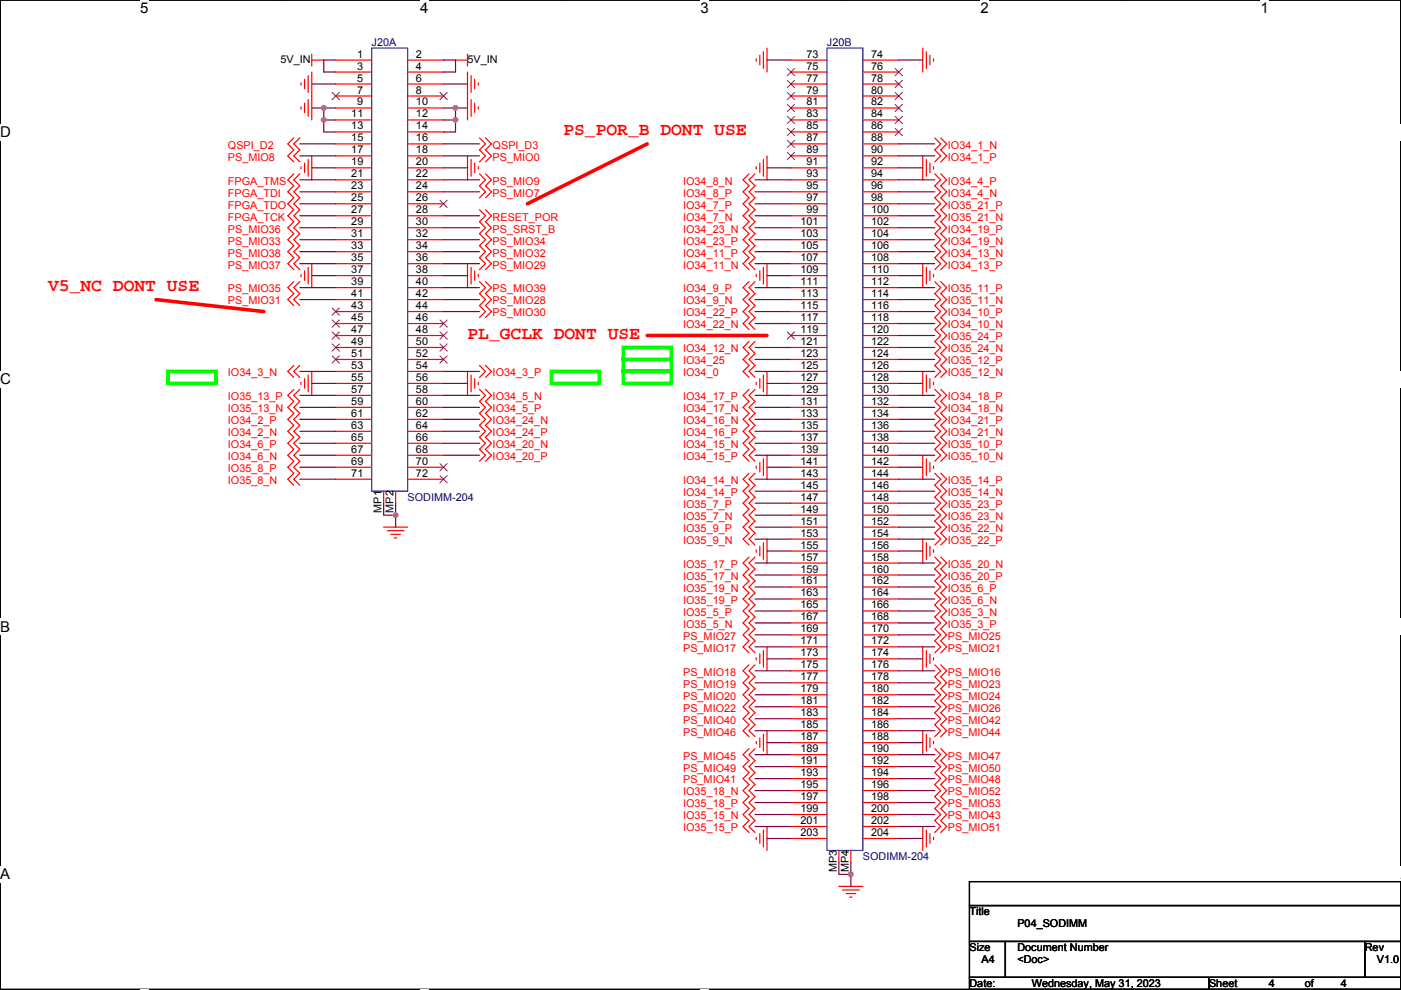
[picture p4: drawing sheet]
<svg xmlns="http://www.w3.org/2000/svg" width="297mm" height="210mm" viewBox="0 0 297 210" stroke-linecap="round" stroke-linejoin="round" font-family="sans-serif">
<path d="M.1 0h296.9v209.8h-296.9z" fill="none" stroke="#000" stroke-width=".25"/>
<g fill="#fff">
<path d="M29.7 0h1.8v3.6h-1.8z"/>
<path d="M29.7 209.8l1.8 .1z"/>
</g>
<path d="M59.4 0h.1M59.4 209.8h.1" fill="none" stroke="#000" stroke-width=".25"/>
<g fill="#fff">
<path d="M89.1 0h1.8v3.6h-1.8z"/>
<path d="M89.1 209.8l1.8 .1z"/>
</g>
<path d="M118.8 0h.1M118.8 209.8h.1" fill="none" stroke="#000" stroke-width=".25"/>
<g fill="#fff">
<path d="M148.5 0h1.8v3.6h-1.8z"/>
<path d="M148.5 209.8l1.8 .1z"/>
</g>
<path d="M178.2 0h.1M178.2 209.8h.1" fill="none" stroke="#000" stroke-width=".25"/>
<g fill="#fff">
<path d="M207.9 0h1.7v3.6h-1.7z"/>
<path d="M207.9 209.8l1.7 .1z"/>
</g>
<path d="M237.6 0h.1M237.6 209.8h.1" fill="none" stroke="#000" stroke-width=".25"/>
<g fill="#fff">
<path d="M267.3 0h1.7v3.6h-1.7z"/>
<path d="M267.3 209.8l1.7 .1z"/>
<path d="M.1 26.3h2.2v3.5h-2.2z"/>
<path d="M297 26.3v3.5z"/>
<path d="M.1 78.7h2.2v3.5h-2.2z"/>
<path d="M297 78.7v3.5z"/>
</g>
<path d="M.1 52.5h.1M297 52.5h.1" fill="none" stroke="#000" stroke-width=".25"/>
<g fill="#fff">
<path d="M.1 131.2h2.1v3.5h-2.1z"/>
<path d="M297 131.2v3.5z"/>
</g>
<path d="M.1 104.9h.1M297 104.9h.1" fill="none" stroke="#000" stroke-width=".25"/>
<g fill="#fff">
<path d="M0 183.6h2.2v3.5h-2.2z"/>
<path d="M297 183.6v3.5z"/>
</g>
<path d="M.1 157.4h.1M297 157.4h.1M205.5 199.7h7.7v7.6h-7.7zM205.5 187h91.5v5.1h-91.5zM205.5 192.1h91.5v7.6h-91.5zM213.2 199.7h76.2v7.6h-76.2zM289.4 199.7h7.6v7.6h-7.6zM205.5 207.3h50.8v2.5h-50.8zM256.3 207.3h40.7v2.5h-40.7z" fill="none" stroke="#000" stroke-width=".25"/>
<path d="M35.6 78.8h10.2v2.5h-10.2zM116.9 78.8h10.2v2.5h-10.2zM132.1 73.7h10.2v2.5h-10.2zM132.1 76.2h10.2v2.6h-10.2zM132.1 78.8h10.2v2.5h-10.2z" fill="none" stroke="#0f0" stroke-width=".76"/>
<path d="M137.2 30.5l-25.4 12.7M33.1 63.5l22.8 2.6M137.2 71.2h25.4" fill="none" stroke="#f00" stroke-width=".76"/>
<g fill="none" stroke="#f00" stroke-width=".25">
<path d="M63.8 17.6v.5M64.6 16.8v2M65.3 16v3.6M66.1 15.3v10.1M66.1 12.7h2.5M66.1 11.5v2.5M71.2 12.7h7.6M71.2 15.3h7.6M71.2 17.8h7.6M86.4 12.7h7.6M86.4 15.3h7.6M86.4 17.8h7.6"/>
<path d="M96.6 12.7h2.5M99.1 15.3v10.1M99.1 11.5v2.5M99.9 16v3.6M100.6 16.8v2M101.4 17.6v.5M160.3 12.5v.5M161.1 11.7v2.1M161.9 11v3.5M162.6 10.2v5.1M167.7 12.7h7.6M167.7 15.3h7.6"/>
<path d="M167.7 17.8h7.6M182.9 12.7h7.7M182.9 15.3h7.7M182.9 17.8h7.7M195.6 10.2v5.1M196.4 11v3.5M197.2 11.7v2.1M197.9 12.5v.5M62.3 29.3l-1.3 1.2 1.3 1.3-1.3 1.3 1.3 1.2M62.3 36.9l-1.3 1.2 1.3 1.3-1.3 1.3 1.3 1.3-1.3 1.2 1.3 1.3-1.3 1.3 1.3 1.2-1.3 1.3 1.3 1.3-1.3 1.2 1.3 1.3-1.3 1.3 1.3 1.3-1.3 1.2 1.3 1.3M63.6 29.3l-1.3 1.2 1.3 1.3-1.3 1.3 1.3 1.2M63.6 36.9l-1.3 1.2 1.3 1.3-1.3 1.3 1.3 1.3-1.3 1.2 1.3 1.3-1.3 1.3 1.3 1.2-1.3 1.3 1.3 1.3-1.3 1.2 1.3 1.3-1.3 1.3 1.3 1.3-1.3 1.2 1.3 1.3"/>
<path d="M63.8 35.3v.6M63.8 22.6v.6M64.6 34.6v2M64.6 21.9v2M65.3 33.8v3.6M65.3 21.1v3.6M66.1 33.1v5M71.2 20.4h7.6M71.2 22.9h7.6M71.2 25.4h7.6M71.2 28h7.6M71.2 30.5h7.6"/>
<path d="M71.2 33.1h7.6M71.2 35.6h7.6M71.2 38.1h7.6M86.4 20.4h7.6M86.4 22.9h7.6M86.4 25.4h7.6M86.4 28h7.6M86.4 30.5h7.6M86.4 33.1h7.6M86.4 35.6h7.6M86.4 38.1h7.6M99.1 33.1v5"/>
<path d="M99.9 21.1v3.6M99.9 33.8v3.6M100.6 21.9v2M100.6 34.6v2M101.4 22.6v.6M101.4 35.3v.6M101.7 29.3l1.2 1.2-1.2 1.3 1.2 1.3-1.2 1.2M101.7 36.9l1.2 1.2-1.2 1.3 1.2 1.3-1.2 1.3M102.9 29.3l1.3 1.2-1.3 1.3 1.3 1.3-1.3 1.2M102.9 36.9l1.3 1.2-1.3 1.3 1.3 1.3-1.3 1.3M158.8 36.9l-1.3 1.2 1.3 1.3-1.3 1.3 1.3 1.3-1.3 1.2 1.3 1.3-1.3 1.3 1.3 1.2-1.3 1.3 1.3 1.3-1.3 1.2 1.3 1.3-1.3 1.3 1.3 1.3-1.3 1.2 1.3 1.3M160.1 36.9l-1.3 1.2 1.3 1.3-1.3 1.3 1.3 1.3-1.3 1.2 1.3 1.3-1.3 1.3 1.3 1.2-1.3 1.3 1.3 1.3-1.3 1.2 1.3 1.3-1.3 1.3 1.3 1.3-1.3 1.2 1.3 1.3"/>
<path d="M160.3 35.3v.6M161.1 34.6v2M161.9 33.8v3.6M162.6 33.1v5M167.7 20.4h7.6M167.7 22.9h7.6M167.7 25.4h7.6M167.7 28h7.6M167.7 30.5h7.6M167.7 33.1h7.6M167.7 35.6h7.6M167.7 38.1h7.6"/>
<path d="M182.9 20.4h7.7M182.9 22.9h7.7M182.9 25.4h7.7M182.9 28h7.7M182.9 30.5h7.7M182.9 33.1h7.7M182.9 35.6h7.7M182.9 38.1h7.7M195.6 33.1v5M196.4 33.8v3.6M197.2 34.6v2M197.9 35.3v.6"/>
<path d="M198.2 29.3l1.3 1.2-1.3 1.3 1.3 1.3-1.3 1.2M198.2 36.9l1.3 1.2-1.3 1.3 1.3 1.3-1.3 1.3 1.3 1.2-1.3 1.3 1.3 1.3-1.3 1.2 1.3 1.3-1.3 1.3 1.3 1.2-1.3 1.3 1.3 1.3-1.3 1.3 1.3 1.2-1.3 1.3M199.5 29.3l1.2 1.2-1.2 1.3 1.2 1.3-1.2 1.2M199.5 36.9l1.2 1.2-1.2 1.3 1.2 1.3-1.2 1.3 1.2 1.2-1.2 1.3 1.2 1.3-1.2 1.2 1.2 1.3-1.2 1.3 1.2 1.2-1.2 1.3 1.2 1.3-1.2 1.3 1.2 1.2-1.2 1.3M62.3 59.7l-1.3 1.3 1.3 1.3-1.3 1.2 1.3 1.3M63.6 59.7l-1.3 1.3 1.3 1.3-1.3 1.2 1.3 1.3M63.8 58.2v.5M64.6 57.4v2.1M65.3 56.7v3.5M66.1 55.9v5.1M71.2 40.7h7.6M71.2 43.2h7.6"/>
<path d="M71.2 45.8h7.6M71.2 48.3h7.6M71.2 50.8h7.6M71.2 53.4h7.6M71.2 55.9h7.6M71.2 58.5h7.6M86.4 40.7h7.6M86.4 43.2h7.6M86.4 45.8h7.6M86.4 48.3h7.6M86.4 50.8h7.6M86.4 53.4h7.6"/>
<path d="M86.4 55.9h7.6M86.4 58.5h7.6M99.1 55.9v5.1M99.9 56.7v3.5M100.6 57.4v2.1M101.4 58.2v.5M101.7 44.5l1.2 1.3-1.2 1.2 1.2 1.3-1.2 1.3 1.2 1.2-1.2 1.3 1.2 1.3-1.2 1.3 1.2 1.2-1.2 1.3M101.7 59.7l1.2 1.3-1.2 1.3 1.2 1.2-1.2 1.3 1.2 1.3-1.2 1.3M102.9 44.5l1.3 1.3-1.3 1.2 1.3 1.3-1.3 1.3 1.3 1.2-1.3 1.3 1.3 1.3-1.3 1.3 1.3 1.2-1.3 1.3M102.9 59.7l1.3 1.3-1.3 1.3 1.3 1.2-1.3 1.3 1.3 1.3-1.3 1.3M158.8 59.7l-1.3 1.3 1.3 1.3-1.3 1.2 1.3 1.3-1.3 1.3 1.3 1.3-1.3 1.2 1.3 1.3M160.1 59.7l-1.3 1.3 1.3 1.3-1.3 1.2 1.3 1.3-1.3 1.3 1.3 1.3-1.3 1.2 1.3 1.3"/>
<path d="M160.3 58.2v.5M161.1 57.4v2.1M161.9 56.7v3.5M162.6 55.9v5.1M167.7 40.7h7.6M167.7 43.2h7.6M167.7 45.8h7.6M167.7 48.3h7.6M167.7 50.8h7.6M167.7 53.4h7.6M167.7 55.9h7.6M167.7 58.5h7.6"/>
<path d="M182.9 40.7h7.7M182.9 43.2h7.7M182.9 45.8h7.7M182.9 48.3h7.7M182.9 50.8h7.7M182.9 53.4h7.7M182.9 55.9h7.7M182.9 58.5h7.7M195.6 55.9v5.1M196.4 56.7v3.5M197.2 57.4v2.1M197.9 58.2v.5"/>
<path d="M198.2 59.7l1.3 1.3-1.3 1.3 1.3 1.2-1.3 1.3 1.3 1.3-1.3 1.3 1.3 1.2-1.3 1.3 1.3 1.3-1.3 1.2 1.3 1.3-1.3 1.3 1.3 1.2-1.3 1.3 1.3 1.3-1.3 1.3M199.5 59.7l1.2 1.3-1.2 1.3 1.2 1.2-1.2 1.3 1.2 1.3-1.2 1.3 1.2 1.2-1.2 1.3 1.2 1.3-1.2 1.2 1.2 1.3-1.2 1.3 1.2 1.2-1.2 1.3 1.2 1.3-1.2 1.3M62.3 77.5l-1.3 1.3 1.3 1.3M63.6 77.5l-1.3 1.3 1.3 1.3M65.3 79.5v3.6M66.1 78.8v5.1M71.2 61h7.6M71.2 63.5h7.6M71.2 66.1h7.6M71.2 68.6h7.6M71.2 71.2h7.6M71.2 73.7h7.6"/>
<path d="M71.2 76.2h7.6M71.2 78.8h7.6M86.4 61h7.6M86.4 63.5h7.6M86.4 66.1h7.6M86.4 68.6h7.6M86.4 71.2h7.6M86.4 73.7h7.6M86.4 76.2h7.6M86.4 78.8h7.6M99.1 78.8v5.1M99.9 79.5v3.6"/>
<path d="M101.7 77.5l1.2 1.3-1.2 1.3M102.9 77.5l1.3 1.3-1.3 1.3M158.8 72.4l-1.3 1.3 1.3 1.3-1.3 1.2 1.3 1.3-1.3 1.3 1.3 1.3M160.1 72.4l-1.3 1.3 1.3 1.3-1.3 1.2 1.3 1.3-1.3 1.3 1.3 1.3M161.9 79.5v3.6M162.6 78.8v5.1M167.7 61h7.6M167.7 63.5h7.6M167.7 66.1h7.6M167.7 68.6h7.6M167.7 71.2h7.6M167.7 73.7h7.6"/>
<path d="M167.7 76.2h7.6M167.7 78.8h7.6M182.9 61h7.7M182.9 63.5h7.7M182.9 66.1h7.7M182.9 68.6h7.7M182.9 71.2h7.7M182.9 73.7h7.7M182.9 76.2h7.7M182.9 78.8h7.7M195.6 78.8v5.1M196.4 79.5v3.6"/>
<path d="M62.3 82.6l-1.3 1.3 1.3 1.2-1.3 1.3 1.3 1.3-1.3 1.2 1.3 1.3-1.3 1.3 1.3 1.3-1.3 1.2 1.3 1.3-1.3 1.3 1.3 1.2-1.3 1.3 1.3 1.3-1.3 1.2 1.3 1.3M63.6 82.6l-1.3 1.3 1.3 1.2-1.3 1.3 1.3 1.3-1.3 1.2 1.3 1.3-1.3 1.3 1.3 1.3-1.3 1.2 1.3 1.3-1.3 1.3 1.3 1.2-1.3 1.3 1.3 1.3-1.3 1.2 1.3 1.3M63.8 81.1v.5M64.6 80.3v2M71.2 81.3h7.6M71.2 83.9h7.6M71.2 86.4h7.6M71.2 88.9h7.6M71.2 91.5h7.6M71.2 94h7.6M71.2 96.6h7.6M71.2 99.1h7.6"/>
<path d="M86.4 81.3h7.6M86.4 83.9h7.6M86.4 86.4h7.6M86.4 88.9h7.6M86.4 91.5h7.6M86.4 94h7.6M86.4 96.6h7.6M86.4 99.1h7.6M100.6 80.3v2M101.4 81.1v.5M101.7 82.6l1.2 1.3-1.2 1.2 1.2 1.3-1.2 1.3 1.2 1.2-1.2 1.3 1.2 1.3-1.2 1.3 1.2 1.2-1.2 1.3 1.2 1.3-1.2 1.2M102.9 82.6l1.3 1.3-1.3 1.2 1.3 1.3-1.3 1.3 1.3 1.2-1.3 1.3 1.3 1.3-1.3 1.3 1.3 1.2-1.3 1.3 1.3 1.3-1.3 1.2"/>
<path d="M158.8 82.6l-1.3 1.3 1.3 1.2-1.3 1.3 1.3 1.3-1.3 1.2 1.3 1.3-1.3 1.3 1.3 1.3-1.3 1.2 1.3 1.3-1.3 1.3 1.3 1.2M160.1 82.6l-1.3 1.3 1.3 1.2-1.3 1.3 1.3 1.3-1.3 1.2 1.3 1.3-1.3 1.3 1.3 1.3-1.3 1.2 1.3 1.3-1.3 1.3 1.3 1.2M160.3 81.1v.5M160.3 98.8v.6M161.1 80.3v2M161.1 98.1v2M161.9 97.3v3.6M162.6 96.6v5M167.7 81.3h7.6M167.7 83.9h7.6M167.7 86.4h7.6M167.7 88.9h7.6"/>
<path d="M167.7 91.5h7.6M167.7 94h7.6M167.7 96.6h7.6M167.7 99.1h7.6M182.9 81.3h7.7M182.9 83.9h7.7M182.9 86.4h7.7M182.9 88.9h7.7M182.9 91.5h7.7M182.9 94h7.7M182.9 96.6h7.7M182.9 99.1h7.7"/>
<path d="M195.6 96.6v5M196.4 97.3v3.6M197.2 98.1v2M197.2 80.3v2M197.9 98.8v.6M197.9 81.1v.5M198.2 82.6l1.3 1.3-1.3 1.2 1.3 1.3-1.3 1.3 1.3 1.2-1.3 1.3 1.3 1.3-1.3 1.3 1.3 1.2-1.3 1.3 1.3 1.3-1.3 1.2M199.5 82.6l1.2 1.3-1.2 1.2 1.2 1.3-1.2 1.3 1.2 1.2-1.2 1.3 1.2 1.3-1.2 1.3 1.2 1.2-1.2 1.3 1.2 1.3-1.2 1.2M71.2 101.6h7.6M81.3 104.2v2.5M81.3 111.8h5.1M82.1 112.6h3.6"/>
<path d="M82.9 113.3h2M83.6 114.1h.5M83.9 104.2v2.5M86.4 101.6h7.6M158.8 100.4l-1.3 1.2 1.3 1.3-1.3 1.3 1.3 1.3-1.3 1.2 1.3 1.3-1.3 1.3 1.3 1.2-1.3 1.3 1.3 1.3-1.3 1.2 1.3 1.3M158.8 118.2l-1.3 1.2 1.3 1.3-1.3 1.3 1.3 1.2-1.3 1.3 1.3 1.3-1.3 1.2 1.3 1.3-1.3 1.3 1.3 1.3-1.3 1.2 1.3 1.3-1.3 1.3 1.3 1.2-1.3 1.3 1.3 1.3M160.1 100.4l-1.3 1.2 1.3 1.3-1.3 1.3 1.3 1.3-1.3 1.2 1.3 1.3-1.3 1.3 1.3 1.2-1.3 1.3 1.3 1.3-1.3 1.2 1.3 1.3M160.1 118.2l-1.3 1.2 1.3 1.3-1.3 1.3 1.3 1.2-1.3 1.3 1.3 1.3-1.3 1.2 1.3 1.3-1.3 1.3 1.3 1.3-1.3 1.2 1.3 1.3-1.3 1.3 1.3 1.2-1.3 1.3 1.3 1.3M160.3 116.6v.5M161.1 115.9v2M161.9 115.1v3.6M162.6 114.3v5.1"/>
<path d="M167.7 101.6h7.6M167.7 104.2h7.6M167.7 106.7h7.6M167.7 109.3h7.6M167.7 111.8h7.6M167.7 114.3h7.6M167.7 116.9h7.6M167.7 119.4h7.6M182.9 101.6h7.7M182.9 104.2h7.7M182.9 106.7h7.7M182.9 109.3h7.7"/>
<path d="M182.9 111.8h7.7M182.9 114.3h7.7M182.9 116.9h7.7M182.9 119.4h7.7M195.6 114.3v5.1M196.4 115.1v3.6M197.2 115.9v2M197.9 116.6v.5M198.2 100.4l1.3 1.2-1.3 1.3 1.3 1.3-1.3 1.3 1.3 1.2-1.3 1.3 1.3 1.3-1.3 1.2 1.3 1.3-1.3 1.3 1.3 1.2-1.3 1.3M198.2 118.2l1.3 1.2-1.3 1.3 1.3 1.3-1.3 1.2 1.3 1.3-1.3 1.3 1.3 1.2-1.3 1.3 1.3 1.3-1.3 1.3 1.3 1.2-1.3 1.3 1.3 1.3-1.3 1.2 1.3 1.3-1.3 1.3M199.5 100.4l1.2 1.2-1.2 1.3 1.2 1.3-1.2 1.3 1.2 1.2-1.2 1.3 1.2 1.3-1.2 1.2 1.2 1.3-1.2 1.3 1.2 1.2-1.2 1.3M199.5 118.2l1.2 1.2-1.2 1.3 1.2 1.3-1.2 1.2 1.2 1.3-1.2 1.3 1.2 1.2-1.2 1.3 1.2 1.3-1.2 1.3 1.2 1.2-1.2 1.3 1.2 1.3-1.2 1.2 1.2 1.3-1.2 1.3"/>
<path d="M160.3 139.5v.5M161.1 138.7v2.1M161.9 138v3.5M162.6 137.2v5.1M167.7 122h7.6M167.7 124.5h7.6M167.7 127h7.6M167.7 129.6h7.6M167.7 132.1h7.6M167.7 134.7h7.6M167.7 137.2h7.6M167.7 139.7h7.6"/>
<path d="M182.9 122h7.7M182.9 124.5h7.7M182.9 127h7.7M182.9 129.6h7.7M182.9 132.1h7.7M182.9 134.7h7.7M182.9 137.2h7.7M182.9 139.7h7.7M195.6 137.2v5.1M196.4 138v3.5M197.2 138.7v2.1M197.9 139.5v.5"/>
<path d="M158.8 141l-1.3 1.3 1.3 1.3-1.3 1.2 1.3 1.3-1.3 1.3 1.3 1.2-1.3 1.3 1.3 1.3-1.3 1.2 1.3 1.3-1.3 1.3 1.3 1.3M158.8 158.8l-1.3 1.3 1.3 1.2-1.3 1.3 1.3 1.3-1.3 1.2 1.3 1.3-1.3 1.3 1.3 1.3-1.3 1.2 1.3 1.3-1.3 1.3 1.3 1.2-1.3 1.3 1.3 1.3M160.1 141l-1.3 1.3 1.3 1.3-1.3 1.2 1.3 1.3-1.3 1.3 1.3 1.2-1.3 1.3 1.3 1.3-1.3 1.2 1.3 1.3-1.3 1.3 1.3 1.3M160.1 158.8l-1.3 1.3 1.3 1.2-1.3 1.3 1.3 1.3-1.3 1.2 1.3 1.3-1.3 1.3 1.3 1.3-1.3 1.2 1.3 1.3-1.3 1.3 1.3 1.2-1.3 1.3 1.3 1.3M160.3 157.3v.5M161.1 156.5v2M161.9 155.7v3.6M162.6 155v5.1M167.7 142.3h7.6M167.7 144.8h7.6M167.7 147.4h7.6M167.7 149.9h7.6"/>
<path d="M167.7 152.4h7.6M167.7 155h7.6M167.7 157.5h7.6M182.9 142.3h7.7M182.9 144.8h7.7M182.9 147.4h7.7M182.9 149.9h7.7M182.9 152.4h7.7M182.9 155h7.7M182.9 157.5h7.7M195.6 155v5.1M196.4 155.7v3.6"/>
<path d="M197.2 156.5v2M197.9 157.3v.5M198.2 141l1.3 1.3-1.3 1.3 1.3 1.2-1.3 1.3 1.3 1.3-1.3 1.2 1.3 1.3-1.3 1.3 1.3 1.2-1.3 1.3 1.3 1.3-1.3 1.3M198.2 158.8l1.3 1.3-1.3 1.2 1.3 1.3-1.3 1.3 1.3 1.2-1.3 1.3 1.3 1.3-1.3 1.3 1.3 1.2-1.3 1.3 1.3 1.3-1.3 1.2 1.3 1.3-1.3 1.3M199.5 141l1.2 1.3-1.2 1.3 1.2 1.2-1.2 1.3 1.2 1.3-1.2 1.2 1.2 1.3-1.2 1.3 1.2 1.2-1.2 1.3 1.2 1.3-1.2 1.3M199.5 158.8l1.2 1.3-1.2 1.2 1.2 1.3-1.2 1.3 1.2 1.2-1.2 1.3 1.2 1.3-1.2 1.3 1.2 1.2-1.2 1.3 1.2 1.3-1.2 1.2 1.2 1.3-1.2 1.3M160.3 177.6v.5M161.1 176.8v2.1M161.9 176.1v3.5M162.6 175.3v5.1M167.7 160.1h7.6M167.7 162.6h7.6"/>
<path d="M167.7 165.1h7.6M167.7 167.7h7.6M167.7 170.2h7.6M167.7 172.8h7.6M167.7 175.3h7.6M167.7 177.8h7.6M182.9 160.1h7.7M182.9 162.6h7.7M182.9 165.1h7.7M182.9 167.7h7.7M182.9 170.2h7.7M182.9 172.8h7.7"/>
<path d="M182.9 175.3h7.7M182.9 177.8h7.7M195.6 175.3v5.1M196.4 176.1v3.5M197.2 176.8v2.1M197.9 177.6v.5M177.9 180.4v2.5M177.9 188h5M178.6 188.8h3.6M179.4 189.5h2M180.1 190.3h.6M180.4 180.4v2.5"/>
</g>
<path d="M78.8 10.2h7.6v94h-7.6zM175.3 10.2h7.6v170.2h-7.6z" fill="none" stroke="#00f" stroke-width=".25"/>
<g fill="none" stroke="#804000" stroke-width=".21">
<path d="M70.4 19.6l1.6 1.5M71.9 19.6l-1.5 1.5M93.3 19.6l1.5 1.5M94.8 19.6l-1.5 1.5M166.9 14.5l1.6 1.6M166.9 17.1l1.6 1.5M166.9 19.6l1.6 1.5M168.5 14.5l-1.6 1.6M168.5 17.1l-1.6 1.5M168.5 19.6l-1.6 1.5M189.8 14.5l1.5 1.6M189.8 17.1l1.5 1.5"/>
<path d="M189.8 19.6l1.5 1.5M191.3 14.5l-1.5 1.6M191.3 17.1l-1.5 1.5M191.3 19.6l-1.5 1.5M166.9 22.1l1.6 1.6M166.9 24.7l1.6 1.5M166.9 27.2l1.6 1.6M166.9 29.8l1.6 1.5M166.9 32.3l1.6 1.5M168.5 22.1l-1.6 1.6M168.5 24.7l-1.6 1.5M168.5 27.2l-1.6 1.6"/>
<path d="M168.5 29.8l-1.6 1.5M168.5 32.3l-1.6 1.5M189.8 22.1l1.5 1.6M189.8 24.7l1.5 1.5M189.8 27.2l1.5 1.6M191.3 22.1l-1.5 1.6M191.3 24.7l-1.5 1.5M191.3 27.2l-1.5 1.6M93.3 42.5l1.5 1.5M94.8 42.5l-1.5 1.5M70.4 65.3l1.6 1.6M70.4 67.9l1.6 1.5"/>
<path d="M70.4 70.4l1.6 1.5M70.4 72.9l1.6 1.6M70.4 75.5l1.6 1.5M71.9 65.3l-1.5 1.6M71.9 67.9l-1.5 1.5M71.9 70.4l-1.5 1.5M71.9 72.9l-1.5 1.6M71.9 75.5l-1.5 1.5M93.3 67.9l1.5 1.5M93.3 70.4l1.5 1.5M93.3 72.9l1.5 1.6M93.3 75.5l1.5 1.5"/>
<path d="M94.8 67.9l-1.5 1.5M94.8 70.4l-1.5 1.5M94.8 72.9l-1.5 1.6M94.8 75.5l-1.5 1.5M166.9 70.4l1.6 1.5M168.5 70.4l-1.6 1.5M93.3 98.3l1.5 1.6M94.8 98.3l-1.5 1.6M93.3 100.9l1.5 1.5M94.8 100.9l-1.5 1.5"/>
</g>
<g fill="none" stroke="#800040" stroke-width=".25">
<path d="M66.1 17.8h5.1M71.2 12.7h-2.6v2.6h2.6M94 12.7h2.6v2.6h-2.6M94 17.8h5.1M162.6 12.7h5.1M190.6 12.7h5M63.6 30.5h7.6M63.6 33.1h7.6M63.6 38.1h7.6M66.1 22.9h2.5M66.1 35.6h5.1M68.6 22.9h2.6"/>
<path d="M68.6 22.9v2.5M68.6 25.4h2.6M68.6 25.4v2.6h2.6M94 30.5h7.7M94 33.1h7.7M94 38.1h7.7M94 22.9h2.6M94 25.4h2.6M94 35.6h5.1M96.6 25.4v2.6h-2.6M96.6 22.9v2.5M96.6 22.9h2.5"/>
<path d="M160.1 38.1h7.6M162.6 35.6h5.1M190.6 35.6h5M190.6 30.5h7.6M190.6 33.1h7.6M190.6 38.1h7.6M63.6 40.7h7.6M63.6 43.2h7.6M63.6 45.8h7.6M63.6 48.3h7.6M63.6 50.8h7.6M63.6 53.4h7.6"/>
<path d="M63.6 55.9h7.6M66.1 58.5h5.1M94 40.7h7.7M94 45.8h7.7M94 48.3h7.7M94 53.4h7.7M94 55.9h7.7M94 58.5h5.1M94 50.8h7.7M160.1 40.7h7.6M160.1 43.2h7.6M160.1 45.8h7.6"/>
<path d="M160.1 48.3h7.6M160.1 50.8h7.6M160.1 53.4h7.6M160.1 55.9h7.6M162.6 58.5h5.1M190.6 58.5h5M190.6 40.7h7.6M190.6 43.2h7.6M190.6 45.8h7.6M190.6 48.3h7.6M190.6 50.8h7.6M190.6 53.4h7.6"/>
<path d="M190.6 55.9h7.6M63.6 63.5h7.6M63.6 61h7.6M63.6 78.8h7.6M94 61h7.7M94 63.5h7.7M94 66.1h7.7M94 78.8h7.7M160.1 63.5h7.6M160.1 61h7.6M160.1 68.6h7.6M160.1 66.1h7.6"/>
<path d="M160.1 73.7h7.6M160.1 76.2h7.6M160.1 78.8h7.6M190.6 61h7.6M190.6 63.5h7.6M190.6 66.1h7.6M190.6 68.6h7.6M190.6 71.2h7.6M190.6 73.7h7.6M190.6 76.2h7.6M190.6 78.8h7.6M63.6 83.9h7.6"/>
<path d="M63.6 86.4h7.6M63.6 88.9h7.6M63.6 91.5h7.6M63.6 94h7.6M63.6 96.6h7.6M63.6 99.1h7.6M66.1 81.3h5.1M94 83.9h7.7M94 86.4h7.7M94 88.9h7.7M94 91.5h7.7M94 94h7.7"/>
<path d="M94 96.6h7.7M94 81.3h5.1M160.1 83.9h7.6M160.1 86.4h7.6M160.1 88.9h7.6M160.1 91.5h7.6M160.1 94h7.6M160.1 96.6h7.6M162.6 81.3h5.1M162.6 99.1h5.1M190.6 81.3h5M190.6 99.1h5"/>
<path d="M190.6 83.9h7.6M190.6 86.4h7.6M190.6 88.9h7.6M190.6 91.5h7.6M190.6 94h7.6M190.6 96.6h7.6M63.6 101.6h7.6M81.3 106.7v2.6h2.6M83.9 106.7v2.6M83.9 109.3v2.5M160.1 101.6h7.6M160.1 104.2h7.6"/>
<path d="M160.1 106.7h7.6M160.1 109.3h7.6M160.1 111.8h7.6M160.1 114.3h7.6M160.1 119.4h7.6M162.6 116.9h5.1M190.6 116.9h5M190.6 101.6h7.6M190.6 104.2h7.6M190.6 106.7h7.6M190.6 109.3h7.6M190.6 111.8h7.6"/>
<path d="M190.6 114.3h7.6M190.6 119.4h7.6M160.1 122h7.6M160.1 124.5h7.6M160.1 127h7.6M160.1 129.6h7.6M160.1 132.1h7.6M160.1 134.7h7.6M160.1 137.2h7.6M162.6 139.7h5.1M190.6 139.7h5M190.6 122h7.6"/>
<path d="M190.6 127h7.6M190.6 124.5h7.6M190.6 132.1h7.6M190.6 129.6h7.6M190.6 137.2h7.6M190.6 134.7h7.6M160.1 142.3h7.6M160.1 144.8h7.6M160.1 147.4h7.6M160.1 149.9h7.6M160.1 152.4h7.6M160.1 155h7.6"/>
<path d="M162.6 157.5h5.1M190.6 157.5h5M190.6 142.3h7.6M190.6 144.8h7.6M190.6 147.4h7.6M190.6 149.9h7.6M190.6 152.4h7.6M190.6 155h7.6M160.1 160.1h7.6M160.1 162.6h7.6M160.1 165.1h7.6M160.1 167.7h7.6"/>
<path d="M160.1 170.2h7.6M160.1 172.8h7.6M160.1 175.3h7.6M162.6 177.8h5.1M190.6 177.8h5M190.6 160.1h7.6M190.6 162.6h7.6M190.6 165.1h7.6M190.6 167.7h7.6M190.6 170.2h7.6M190.6 172.8h7.6M190.6 175.3h7.6"/>
<path d="M177.9 182.9v2.6h2.5v2.5M180.4 182.9v2.6"/>
</g>
<g fill="#f0f" stroke="#f0f" stroke-width=".25">
<circle cx="96.6" cy="22.9" r=".5"/>
<circle cx="96.6" cy="25.4" r=".5"/>
<circle cx="83.9" cy="109.2" r=".5"/>
<circle cx="180.4" cy="185.4" r=".5"/>
<circle cx="68.6" cy="22.9" r=".5"/>
<circle cx="68.6" cy="25.4" r=".5"/>
</g>
<g font-size="3.8" fill="#f00">
<text x="119.4" y="28.6">PS_POR_B DONT USE</text>
<text x="10.2" y="61.6">V5_NC DONT USE</text>
<text x="99.1" y="71.8">PL_GCLK DONT USE</text>
</g>
<g font-size="3.2">
<text x="29.7" y="2.9">5</text>
<text x="89.1" y="2.9">4</text>
<text x="148.5" y="2.9">3</text>
<text x="207.9" y="2.9">2</text>
<text x="267.3" y="2.9">1</text>
<text x=".1" y="29.1">D</text>
<text x=".1" y="81.5">C</text>
<text x=".1" y="134">B</text>
<text x=".1" y="186.4">A</text>
<text x="297" y="186.4">A</text>
</g>
<g font-size="2.3" fill="#000080">
<text x="78.8" y="9.7">J20A</text>
<text x="175.3" y="9.7">J20B</text>
<text x="86.4" y="106.2">SODIMM-204</text>
<text x="182.9" y="182.4">SODIMM-204</text>
</g>
<g font-size="2.3">
<text x="59.5" y="13.3">5V_IN</text>
<text x="75.8" y="12.2">1</text>
<text x="75.8" y="14.8">3</text>
<text x="75.8" y="17.3">5</text>
<text x="88.2" y="12.2">2</text>
<text x="88.2" y="14.8">4</text>
<text x="88.2" y="17.3">6</text>
<text x="99.1" y="13.3">5V_IN</text>
<text x="171" y="12.2">73</text>
<text x="171" y="14.8">75</text>
<text x="171" y="17.3">77</text>
<text x="184.7" y="12.2">74</text>
<text x="184.7" y="14.8">76</text>
<text x="184.7" y="17.3">78</text>
<text x="75.8" y="19.8">7</text>
<text x="75.8" y="22.4">9</text>
<text x="88.2" y="19.8">8</text>
<text x="88.2" y="22.4">10</text>
<text x="171" y="19.8">79</text>
<text x="171" y="22.4">81</text>
<text x="184.7" y="19.8">80</text>
<text x="184.7" y="22.4">82</text>
<text x="74.5" y="24.9">11</text>
<text x="74.5" y="27.5">13</text>
<text x="74.5" y="30">15</text>
<text x="88.2" y="24.9">12</text>
<text x="88.2" y="27.5">14</text>
<text x="88.2" y="30">16</text>
<text x="171" y="24.9">83</text>
<text x="171" y="27.5">85</text>
<text x="171" y="30">87</text>
<text x="184.7" y="24.9">84</text>
<text x="184.7" y="27.5">86</text>
<text x="184.7" y="30">88</text>
<text x="74.5" y="32.5">17</text>
<text x="74.5" y="35.1">19</text>
<text x="88.2" y="32.5">18</text>
<text x="88.2" y="35.1">20</text>
<text x="171" y="32.5">89</text>
<text x="171" y="35.1">91</text>
<text x="184.7" y="32.5">90</text>
<text x="184.7" y="35.1">92</text>
<text x="74.5" y="37.6">21</text>
<text x="74.5" y="40.2">23</text>
<text x="88.2" y="37.6">22</text>
<text x="88.2" y="40.2">24</text>
<text x="171" y="37.6">93</text>
<text x="171" y="40.2">95</text>
<text x="184.7" y="37.6">94</text>
<text x="184.7" y="40.2">96</text>
<text x="74.5" y="42.7">25</text>
<text x="74.5" y="45.2">27</text>
<text x="74.5" y="47.8">29</text>
<text x="88.2" y="42.7">26</text>
<text x="88.2" y="45.2">28</text>
<text x="88.2" y="47.8">30</text>
<text x="169.7" y="47.8">101</text>
<text x="171" y="42.7">97</text>
<text x="171" y="45.2">99</text>
<text x="184.7" y="42.7">98</text>
<text x="184.7" y="45.2">100</text>
<text x="184.7" y="47.8">102</text>
<text x="74.5" y="50.3">31</text>
<text x="74.5" y="52.9">33</text>
<text x="88.2" y="50.3">32</text>
<text x="88.2" y="52.9">34</text>
<text x="169.7" y="50.3">103</text>
<text x="169.7" y="52.9">105</text>
<text x="184.7" y="50.3">104</text>
<text x="184.7" y="52.9">106</text>
<text x="74.5" y="55.4">35</text>
<text x="74.5" y="57.9">37</text>
<text x="88.2" y="55.4">36</text>
<text x="88.2" y="57.9">38</text>
<text x="169.7" y="55.4">107</text>
<text x="169.7" y="57.9">109</text>
<text x="184.7" y="55.4">108</text>
<text x="184.7" y="57.9">110</text>
<text x="74.5" y="60.5">39</text>
<text x="74.5" y="63">41</text>
<text x="74.5" y="65.6">43</text>
<text x="88.2" y="60.5">40</text>
<text x="88.2" y="63">42</text>
<text x="88.2" y="65.6">44</text>
<text x="169.7" y="60.5">111</text>
<text x="169.7" y="63">113</text>
<text x="169.7" y="65.6">115</text>
<text x="184.7" y="60.5">112</text>
<text x="184.7" y="63">114</text>
<text x="184.7" y="65.6">116</text>
<text x="74.5" y="68.1">45</text>
<text x="74.5" y="70.6">47</text>
<text x="88.2" y="68.1">46</text>
<text x="88.2" y="70.6">48</text>
<text x="169.7" y="68.1">117</text>
<text x="169.7" y="70.6">119</text>
<text x="184.7" y="68.1">118</text>
<text x="184.7" y="70.6">120</text>
<text x="74.5" y="73.2">49</text>
<text x="74.5" y="75.7">51</text>
<text x="88.2" y="73.2">50</text>
<text x="88.2" y="75.7">52</text>
<text x="169.7" y="73.2">121</text>
<text x="169.7" y="75.7">123</text>
<text x="184.7" y="73.2">122</text>
<text x="184.7" y="75.7">124</text>
<text x="74.5" y="78.3">53</text>
<text x="74.5" y="80.8">55</text>
<text x="74.5" y="83.3">57</text>
<text x="88.2" y="78.3">54</text>
<text x="88.2" y="80.8">56</text>
<text x="88.2" y="83.3">58</text>
<text x="169.7" y="78.3">125</text>
<text x="169.7" y="80.8">127</text>
<text x="169.7" y="83.3">129</text>
<text x="184.7" y="78.3">126</text>
<text x="184.7" y="80.8">128</text>
<text x="184.7" y="83.3">130</text>
<text x="74.5" y="85.9">59</text>
<text x="74.5" y="88.4">61</text>
<text x="88.2" y="85.9">60</text>
<text x="88.2" y="88.4">62</text>
<text x="169.7" y="85.9">131</text>
<text x="169.7" y="88.4">133</text>
<text x="184.7" y="85.9">132</text>
<text x="184.7" y="88.4">134</text>
<text x="74.5" y="91">63</text>
<text x="74.5" y="93.5">65</text>
<text x="88.2" y="91">64</text>
<text x="88.2" y="93.5">66</text>
<text x="169.7" y="91">135</text>
<text x="169.7" y="93.5">137</text>
<text x="184.7" y="91">136</text>
<text x="184.7" y="93.5">138</text>
<text x="74.5" y="96">67</text>
<text x="74.5" y="98.6">69</text>
<text x="74.5" y="101.1">71</text>
<text x="88.2" y="96">68</text>
<text x="88.2" y="98.6">70</text>
<text x="88.2" y="101.1">72</text>
<text x="169.7" y="96">139</text>
<text x="169.7" y="98.6">141</text>
<text x="169.7" y="101.1">143</text>
<text x="184.7" y="96">140</text>
<text x="184.7" y="98.6">142</text>
<text x="184.7" y="101.1">144</text>
<text x="169.7" y="103.7">145</text>
<text x="169.7" y="106.2">147</text>
<text x="184.7" y="103.7">146</text>
<text x="184.7" y="106.2">148</text>
<text x="80.9" y="108.8" transform="rotate(-90 80.9 108.8)">MP1</text>
<text x="83.5" y="108.8" transform="rotate(-90 83.5 108.8)">MP2</text>
<text x="169.7" y="108.7">149</text>
<text x="169.7" y="111.3">151</text>
<text x="169.7" y="113.8">153</text>
<text x="184.7" y="108.7">150</text>
<text x="184.7" y="111.3">152</text>
<text x="184.7" y="113.8">154</text>
<text x="169.7" y="116.4">155</text>
<text x="169.7" y="118.9">157</text>
<text x="184.7" y="116.4">156</text>
<text x="184.7" y="118.9">158</text>
<text x="169.7" y="121.4">159</text>
<text x="169.7" y="124">161</text>
<text x="184.7" y="121.4">160</text>
<text x="184.7" y="124">162</text>
<text x="169.7" y="126.5">163</text>
<text x="169.7" y="129.1">165</text>
<text x="169.7" y="131.6">167</text>
<text x="184.7" y="126.5">164</text>
<text x="184.7" y="129.1">166</text>
<text x="184.7" y="131.6">168</text>
<text x="169.7" y="134.1">169</text>
<text x="169.7" y="136.7">171</text>
<text x="184.7" y="134.1">170</text>
<text x="184.7" y="136.7">172</text>
<text x="169.7" y="139.2">173</text>
<text x="169.7" y="141.8">175</text>
<text x="184.7" y="139.2">174</text>
<text x="184.7" y="141.8">176</text>
<text x="169.7" y="144.3">177</text>
<text x="169.7" y="146.8">179</text>
<text x="169.7" y="149.4">181</text>
<text x="184.7" y="144.3">178</text>
<text x="184.7" y="146.8">180</text>
<text x="184.7" y="149.4">182</text>
<text x="169.7" y="151.9">183</text>
<text x="169.7" y="154.5">185</text>
<text x="184.7" y="151.9">184</text>
<text x="184.7" y="154.5">186</text>
<text x="169.7" y="157">187</text>
<text x="169.7" y="159.5">189</text>
<text x="184.7" y="157">188</text>
<text x="184.7" y="159.5">190</text>
<text x="169.7" y="162.1">191</text>
<text x="169.7" y="164.6">193</text>
<text x="169.7" y="167.2">195</text>
<text x="184.7" y="162.1">192</text>
<text x="184.7" y="164.6">194</text>
<text x="184.7" y="167.2">196</text>
<text x="169.7" y="169.7">197</text>
<text x="169.7" y="172.2">199</text>
<text x="184.7" y="169.7">198</text>
<text x="184.7" y="172.2">200</text>
<text x="169.7" y="174.8">201</text>
<text x="169.7" y="177.3">203</text>
<text x="184.7" y="174.8">202</text>
<text x="184.7" y="177.3">204</text>
<text x="177.4" y="185" transform="rotate(-90 177.4 185)">MP3</text>
<text x="180" y="185" transform="rotate(-90 180 185)">MP4</text>
<text x="205.5" y="194.1">Title</text>
<text x="215.7" y="196.7">P04_SODIMM</text>
<text x="205.5" y="201.7">Size</text>
<text x="215.7" y="201.7">Document Number</text>
<text x="289.4" y="201.7">Rev</text>
<text x="205.5" y="209.4">Date:</text>
<text x="208.1" y="204.3">A4</text>
<text x="215.7" y="204.3">&lt;Doc&gt;</text>
<text x="218.8" y="209.4">Wednesday, May 31, 2023</text>
<text x="256.3" y="209.4">Sheet</text>
<text x="269" y="209.4">4</text>
<text x="276.7" y="209.4">of</text>
<text x="284.3" y="209.4">4</text>
<text x="291.9" y="204.3">V1.0</text>
</g>
<g font-size="2.3" fill="#f00">
<text x="48.3" y="31.6">QSPI_D2</text>
<text x="48.3" y="34.1">PS_MIO8</text>
<text x="104.5" y="31.6">QSPI_D3</text>
<text x="104.5" y="34.1">PS_MIO0</text>
<text x="201" y="31.6">IO34_1_N</text>
<text x="201" y="34.1">IO34_1_P</text>
<text x="48.3" y="39.2">FPGA_TMS</text>
<text x="48.3" y="41.7">FPGA_TDI</text>
<text x="104.5" y="39.2">PS_MIO9</text>
<text x="104.5" y="41.7">PS_MIO7</text>
<text x="144.8" y="39.2">IO34_8_N</text>
<text x="144.8" y="41.7">IO34_8_P</text>
<text x="201" y="39.2">IO34_4_P</text>
<text x="201" y="41.7">IO34_4_N</text>
<text x="48.3" y="44.3">FPGA_TDO</text>
<text x="48.3" y="46.8">FPGA_TCK</text>
<text x="104.5" y="46.8">RESET_POR</text>
<text x="144.8" y="44.3">IO34_7_P</text>
<text x="144.8" y="46.8">IO34_7_N</text>
<text x="201" y="44.3">IO35_21_P</text>
<text x="201" y="46.8">IO35_21_N</text>
<text x="48.3" y="49.3">PS_MIO36</text>
<text x="48.3" y="51.9">PS_MIO33</text>
<text x="104.5" y="49.3">PS_SRST_B</text>
<text x="104.5" y="51.9">PS_MIO34</text>
<text x="144.8" y="49.3">IO34_23_N</text>
<text x="144.8" y="51.9">IO34_23_P</text>
<text x="201" y="49.3">IO34_19_P</text>
<text x="201" y="51.9">IO34_19_N</text>
<text x="48.3" y="54.4">PS_MIO38</text>
<text x="48.3" y="57">PS_MIO37</text>
<text x="104.5" y="54.4">PS_MIO32</text>
<text x="104.5" y="57">PS_MIO29</text>
<text x="144.8" y="54.4">IO34_11_P</text>
<text x="144.8" y="57">IO34_11_N</text>
<text x="201" y="54.4">IO34_13_N</text>
<text x="201" y="57">IO34_13_P</text>
<text x="48.3" y="64.6">PS_MIO31</text>
<text x="48.3" y="62">PS_MIO35</text>
<text x="104.5" y="62">PS_MIO39</text>
<text x="104.5" y="64.6">PS_MIO28</text>
<text x="144.8" y="62">IO34_9_P</text>
<text x="144.8" y="64.6">IO34_9_N</text>
<text x="201" y="62">IO35_11_P</text>
<text x="201" y="64.6">IO35_11_N</text>
<text x="104.5" y="67.1">PS_MIO30</text>
<text x="144.8" y="67.1">IO34_22_P</text>
<text x="144.8" y="69.7">IO34_22_N</text>
<text x="201" y="67.1">IO34_10_P</text>
<text x="201" y="69.7">IO34_10_N</text>
<text x="144.8" y="74.7">IO34_12_N</text>
<text x="144.8" y="77.3">IO34_25</text>
<text x="201" y="72.2">IO35_24_P</text>
<text x="201" y="74.7">IO35_24_N</text>
<text x="201" y="77.3">IO35_12_P</text>
<text x="48.3" y="79.8">IO34_3_N</text>
<text x="104.5" y="79.8">IO34_3_P</text>
<text x="144.8" y="79.8">IO34_0</text>
<text x="201" y="79.8">IO35_12_N</text>
<text x="48.3" y="84.9">IO35_13_P</text>
<text x="48.3" y="87.4">IO35_13_N</text>
<text x="48.3" y="90">IO34_2_P</text>
<text x="104.5" y="84.9">IO34_5_N</text>
<text x="104.5" y="87.4">IO34_5_P</text>
<text x="104.5" y="90">IO34_24_N</text>
<text x="144.8" y="84.9">IO34_17_P</text>
<text x="144.8" y="87.4">IO34_17_N</text>
<text x="144.8" y="90">IO34_16_N</text>
<text x="201" y="84.9">IO34_18_P</text>
<text x="201" y="87.4">IO34_18_N</text>
<text x="201" y="90">IO34_21_P</text>
<text x="48.3" y="92.5">IO34_2_N</text>
<text x="48.3" y="95.1">IO34_6_P</text>
<text x="104.5" y="92.5">IO34_24_P</text>
<text x="104.5" y="95.1">IO34_20_N</text>
<text x="144.8" y="92.5">IO34_16_P</text>
<text x="144.8" y="95.1">IO34_15_N</text>
<text x="201" y="92.5">IO34_21_N</text>
<text x="201" y="95.1">IO35_10_P</text>
<text x="48.3" y="97.6">IO34_6_N</text>
<text x="48.3" y="100.1">IO35_8_P</text>
<text x="104.5" y="97.6">IO34_20_P</text>
<text x="144.8" y="97.6">IO34_15_P</text>
<text x="201" y="97.6">IO35_10_N</text>
<text x="48.3" y="102.7">IO35_8_N</text>
<text x="144.8" y="102.7">IO34_14_N</text>
<text x="144.8" y="105.2">IO34_14_P</text>
<text x="144.8" y="107.8">IO35_7_P</text>
<text x="201" y="102.7">IO35_14_P</text>
<text x="201" y="105.2">IO35_14_N</text>
<text x="201" y="107.8">IO35_23_P</text>
<text x="144.8" y="110.3">IO35_7_N</text>
<text x="144.8" y="112.8">IO35_9_P</text>
<text x="201" y="110.3">IO35_23_N</text>
<text x="201" y="112.8">IO35_22_N</text>
<text x="144.8" y="115.4">IO35_9_N</text>
<text x="201" y="115.4">IO35_22_P</text>
<text x="144.8" y="120.5">IO35_17_P</text>
<text x="144.8" y="123">IO35_17_N</text>
<text x="144.8" y="125.5">IO35_19_N</text>
<text x="201" y="120.5">IO35_20_N</text>
<text x="201" y="123">IO35_20_P</text>
<text x="201" y="125.5">IO35_6_P</text>
<text x="144.8" y="128.1">IO35_19_P</text>
<text x="144.8" y="130.6">IO35_5_P</text>
<text x="201" y="128.1">IO35_6_N</text>
<text x="201" y="130.6">IO35_3_N</text>
<text x="144.8" y="133.2">IO35_5_N</text>
<text x="144.8" y="135.7">PS_MIO27</text>
<text x="201" y="133.2">IO35_3_P</text>
<text x="201" y="135.7">PS_MIO25</text>
<text x="144.8" y="138.2">PS_MIO17</text>
<text x="144.8" y="143.3">PS_MIO18</text>
<text x="201" y="138.2">PS_MIO21</text>
<text x="201" y="143.3">PS_MIO16</text>
<text x="144.8" y="145.9">PS_MIO19</text>
<text x="144.8" y="148.4">PS_MIO20</text>
<text x="201" y="145.9">PS_MIO23</text>
<text x="201" y="148.4">PS_MIO24</text>
<text x="144.8" y="150.9">PS_MIO22</text>
<text x="144.8" y="153.5">PS_MIO40</text>
<text x="201" y="150.9">PS_MIO26</text>
<text x="201" y="153.5">PS_MIO42</text>
<text x="144.8" y="156">PS_MIO46</text>
<text x="144.8" y="161.1">PS_MIO45</text>
<text x="201" y="156">PS_MIO44</text>
<text x="201" y="161.1">PS_MIO47</text>
<text x="144.8" y="163.6">PS_MIO49</text>
<text x="144.8" y="166.2">PS_MIO41</text>
<text x="201" y="163.6">PS_MIO50</text>
<text x="201" y="166.2">PS_MIO48</text>
<text x="144.8" y="168.7">IO35_18_N</text>
<text x="144.8" y="171.3">IO35_18_P</text>
<text x="144.8" y="173.8">IO35_15_N</text>
<text x="201" y="168.7">PS_MIO52</text>
<text x="201" y="171.3">PS_MIO53</text>
<text x="201" y="173.8">PS_MIO43</text>
<text x="144.8" y="176.3">IO35_15_P</text>
<text x="201" y="176.3">PS_MIO51</text>
</g>
</svg>
